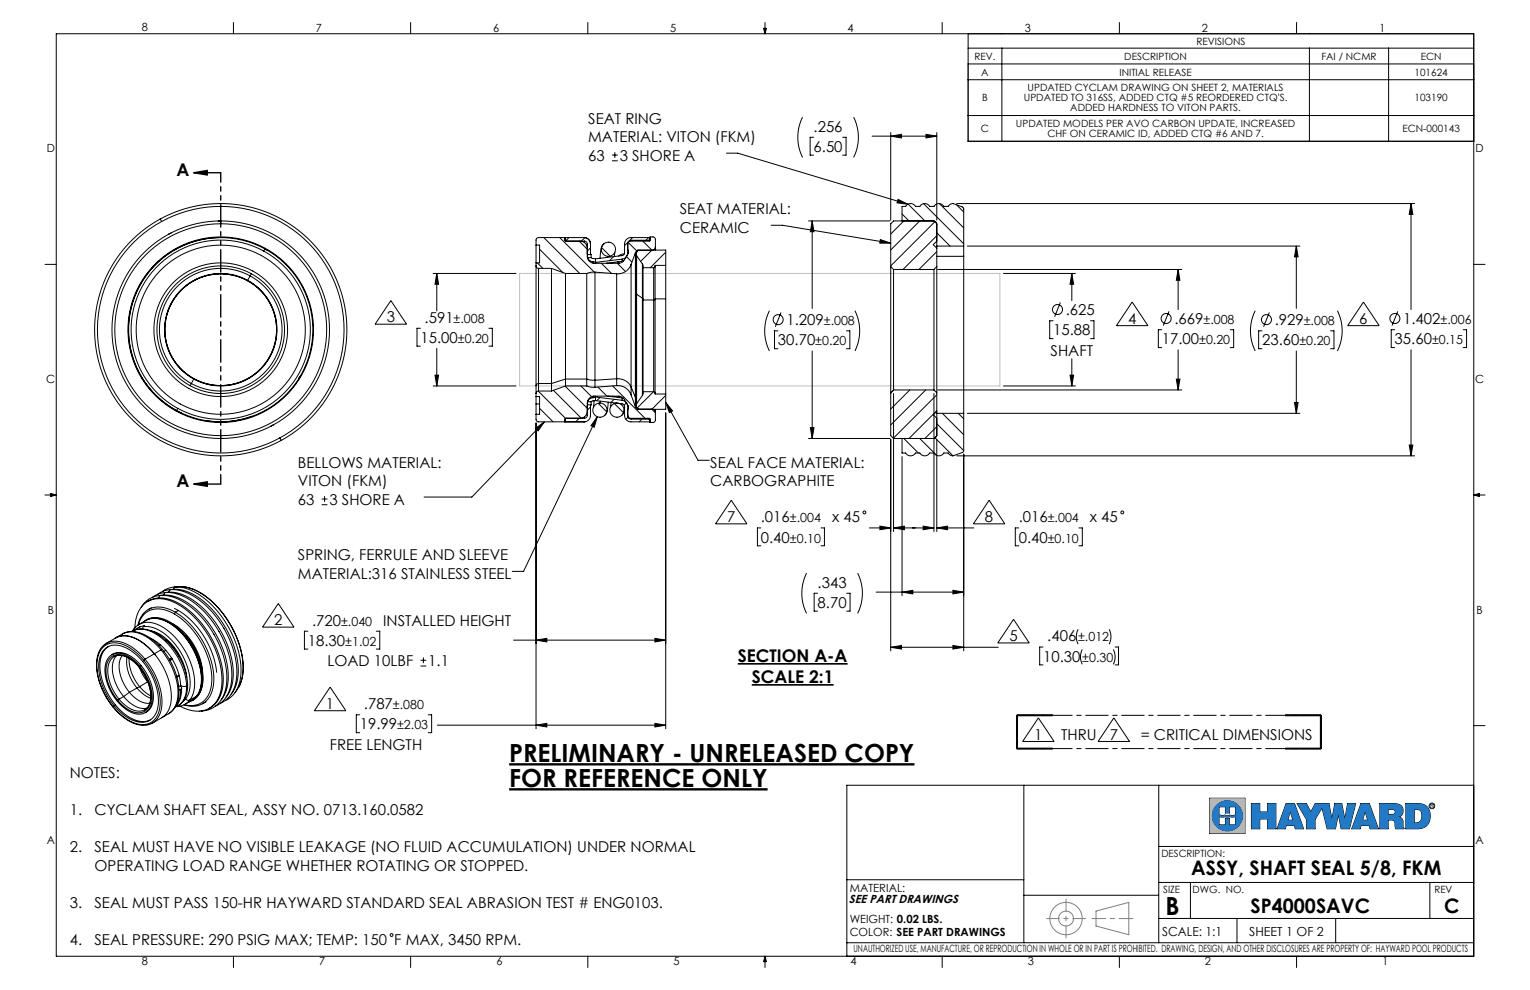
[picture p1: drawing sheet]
<svg xmlns="http://www.w3.org/2000/svg" width="432mm" height="279mm" viewBox="0 0 432 279" stroke-linecap="round" stroke-linejoin="round" font-family="sans-serif">
<g fill="none" stroke="#000" stroke-width=".28">
<path d="M15.9 9.5h400v260.4h-400zM65.9 6.3v3.2M115.9 6.3v3.2M165.9 6.3v3.2M215.5 8h.8l-.4 1.5zM215.9 6.3v3.2M265.9 6.3v3.2M315.9 6.3v3.2M365.9 6.3v3.2M12.7 74.6h3.2M415.9 74.6h3.2M12.7 139.7h3.2"/>
<path d="M14.4 139.3l1.5 .4-1.5 .4zM415.9 139.7h3.2M415.9 139.7l1.5-.4v.8zM286.9 201.9v9.4M287 202h10M287 201.8h10M287 211.4h10M287 211.1h10M287.2 201.9v9.4M293.1 202.6l4.4 6.7h-8.9zM297 201.9h-10v9.4h10M314.3 202.6l4.5 6.7h-8.9z"/>
<path d="M362.8 201.8h10zM362.8 201.9h10v9.4h-10M362.8 202h10M362.8 211.4h10M362.8 211.1h10M372.6 201.9v9.4M372.9 201.9v9.4M415.9 204.8h3.2M289 221.6v44.5M327 221.6v44.5M327 238.9h88.9M341.4 225.3h9.9v9.9h-9.9z"/>
<path d="M344 230.6h4.7v2.2h-1.8v-1.7h-1v1.7h-1.9zM344 227.7h1.9v1.7h1v-1.7h1.8v2.4l-.2-.1-.8 .2-.6-.2a1.34 1.34 0 0 1-1.5 0l-.5 .2-.8-.2-.3 .1zM353.2 226.8h2.3v2.4h2.2v-2.4h2.4v7.1h-2.4v-2.8h-2.2v2.8h-2.3zM363 226.8h2.3l2.6 7.1h-2.3l-.3-.9h-2.3l-.3 .9h-2.3zM364.2 229l.7 2.5h-1.5zM366.1 226.8h2.6l1.2 2.4 1.3-2.4h3.9l.8 4.4 .8-4.4h2l.8 4.4 .8-4.4h2.3l-1.8 7.1h-2.3l-.8-4.1-.8 4.1h-2.3l-1.5-5.9-2 3.3v2.6h-2.4v-2.6zM384.1 226.8h2.3l2.6 7.1h-2.3l-.3-.9h-2.3l-.3 .9h-2.3zM385.3 229l.7 2.5h-1.5zM389.4 226.8h3.9a2.15 2.15 0 0 1 2.6 2.8l-.5 .6-.6 .3 .6 .3 .5 .6 .1 2.1 .2 .4h-2.3l-.2-1.3a.95 .95 0 0 0-.8-1.2h-1.1v2.5h-2.4zM391.8 228.4h1.3a.71 .71 0 0 1 .7 .7 .71 .71 0 0 1-.7 .7h-1.3zM396.8 226.8h3.3a3.6 3.6 0 0 1 3.4 2.3 3.6 3.6 0 0 1-.9 3.9l-1.7 .8-4.1 .1zM399.1 228.4h.7a1.57 1.57 0 0 1 1.5 2.3l-.1 .5a1.48 1.48 0 0 1-1.5 1h-.6z"/>
<path d="M415.9 221.6h-176.9v48.3M239 248.3h50M289 252.7h38M327 259.2h88.9M327 249h88.9M336 249v10.2M349.1 259.2v6.9M377 259.2v6.9M403.5 249v10.2M65.9 269.9v3.1M115.9 269.9v3.1M165.9 269.9v3.1"/>
<path d="M215.9 269.9v3.1M215.9 269.9l.4 1.5h-.8zM239 266.1h176.9M265.9 269.9v3.1M315.9 269.9v3.1M365.9 269.9v3.1"/>
<circle cx="346.4" cy="230.2" r="4.4"/>
<circle cx="404.1" cy="227.4" r=".79"/>
<circle cx="404.1" cy="227.4" r=".66"/>
</g>
<path d="M287 201.9h85.8M287 211.3h85.8" fill="none" stroke="#000" stroke-width=".28" stroke-dasharray="6.3 1.3 1.3 1.3" stroke-dashoffset=".9"/>
<path d="M287 201.9v9.4M372.8 201.9v9.4" fill="none" stroke="#000" stroke-width=".28" stroke-dasharray="6.3 1.3 1.3 1.3" stroke-dashoffset="3.6"/>
<path d="M15.9 204.8h-3.2" fill="none" stroke="#000" stroke-width=".28" stroke-dasharray="15.2 1.3 1.3 1.3"/>
<path d="M14.4 139.3v.8l1.5-.4zM215.5 8l.4 1.5 .4-1.5zM415.9 139.7l1.5-.4v.8zM215.9 269.9l.4 1.5h-.8z" fill-rule="evenodd" fill="#000"/>
<path d="M341.4 225.3v9.9h9.9v-9.9zM342 230.2a4.4 4.4 0 0 1 8.8 0 4.4 4.4 0 0 1-8.8 0z" fill-rule="evenodd" fill="#b6b7b9"/>
<path d="M342 230.2a4.4 4.4 0 0 0 8.8 0 4.4 4.4 0 0 0-8.8 0zM344 227.7h1.9v1.7h1v-1.7h1.8v2.4l-.2-.1-.7 .2-.7-.2-.6 .2-.9-.2-.5 .2-.8-.2-.3 .1zM344 230.6h4.7v2.2h-1.8v-1.7h-1v1.7h-1.9zM353.2 226.8v7.1h2.3v-2.8h2.2v2.8h2.4v-7.1h-2.4v2.4h-2.2v-2.4zM364.2 229l.7 2.5h-1.5zM363 226.8l-2.6 7.1h2.3l.3-.9h2.3l.3 .9h2.3l-2.6-7.1zM385.3 229l.7 2.5h-1.5zM384.1 226.8l-2.6 7.1h2.3l.3-.9h2.3l.3 .9h2.3l-2.6-7.1zM391.8 228.4l1.6 .1 .3 .4v.6l-.5 .3h-1.4zM389.4 226.8v7.1h2.4v-2.5h1.2l.5 .3 .4 2.2h2.3l-.2-.4-.2-2.1-.4-.6-.6-.3 .7-.4 .4-.7v-1.1l-.4-.8-.6-.4-1.1-.3zM403.6 226.9l-.3 .5 .3 .6 .5 .2 .6-.2 .2-.6-.2-.5zM403.5 227.4a.66 .66 0 0 1 1.3 0 .66 .66 0 0 1-1.3 0zM403.7 226.8h.8zM396.8 226.8v7.1l4-.1 1-.3 .9-.5 .6-1 .3-1.7-.2-1.4-.6-1.2-.8-.5-1.1-.4zM399.1 228.4l1.5 .2 .6 .7 .1 1-.2 .9-.3 .6-.7 .4h-1zM366.1 226.8h2.6l1.2 2.4 1.3-2.4h3.9l.8 4.4 .8-4.4h2l.8 4.4 .8-4.4h2.3l-1.8 7.1h-2.3l-.8-4.1-.8 4.1h-2.3l-1.5-5.9-2 3.3v2.6h-2.4v-2.6z" fill-rule="evenodd" fill="#2279c6"/>
<g fill="none" stroke="#000" stroke-width=".28">
<path d="M273.2 9.5h142.7v8.5h-142.7zM273.2 13.6h142.7M282.8 13.6v26.3M369.5 13.6v26.3M391.9 13.6v26.3M226.5 33.1a12.7 12.7 0 0 0 0 11.3M229.6 38.7h-1v5.1h1M237.8 38.7h1v5.1h-1M240.9 33.1a12.7 12.7 0 0 1 0 11.3M246.1 38.4h18.3M251.4 37.4v24.7M251.4 38.4l3-.5v1z"/>
<path d="M261.3 37.9l3.1 .5-3.1 .5zM264.4 37.4v24.7M273.2 22.5h142.7M273.2 32.6h142.7M172.7 45.4h1.6M172.7 43.8h1.6M173.5 43v1.6M205 43.2h3.2l48 14.4M253.5 56.3l2.7 1.3-3-.4zM256.3 57.6l4.7 4.8M260.7 57.5l11.3 11.3M265.1 57.5l6.9 6.8"/>
<path d="M270 57.8l2 2M270 57.5h129.2M398.2 57.5l.5 3h-1zM398.2 57.5v29.9M45.2 61.8a35.6 35.6 0 0 1 48.3 14.2 35.6 35.6 0 0 1-14.1 48.3M45.2 61.8a35.6 35.6 0 0 0-14.1 48.3 35.6 35.6 0 0 0 48.3 14.2M45.2 61.8l.4 .7M45.6 62.5a34.8 34.8 0 0 1 47.2 13.9 34.8 34.8 0 0 1-13.8 47.2M45.6 62.5a34.8 34.8 0 0 0-13.8 47.2 34.8 34.8 0 0 0 47.2 13.9M48.3 65.7l-.8 .4M61.7 67.1a26 26 0 0 0-24.9 20.6 26 26 0 0 0 14.5 29M62.3 63.2a29.9 29.9 0 0 1 29.9 29.9 29.9 29.9 0 0 1-29.9 29.9"/>
<path d="M62.3 63.2a29.9 29.9 0 0 0-29.9 29.9 29.9 29.9 0 0 0 29.9 29.9M62.3 62.4a30.7 30.7 0 0 1 30.7 30.7 30.7 30.7 0 0 1-30.7 30.7M62.3 62.4a30.7 30.7 0 0 0-30.7 30.7 30.7 30.7 0 0 0 30.7 30.7M62.3 62.4v.8M62.4 62.4h-.8M69.9 79.2a15.8 15.8 0 0 1 6.2 21.4 15.8 15.8 0 0 1-21.4 6.3M69.9 79.2a15.8 15.8 0 0 0-21.4 6.3 15.8 15.8 0 0 0 6.2 21.4M69.9 79.2h.1M70.6 77.9a17.3 17.3 0 0 1 6.9 23.5 17.3 17.3 0 0 1-23.5 6.8M70.6 77.9a17.3 17.3 0 0 0-23.5 6.9 17.3 17.3 0 0 0 6.9 23.4M70.6 77.9l-.7 1.3M70.9 77.2a18 18 0 0 0-24.4 7.2 18 18 0 0 0 7.2 24.5"/>
<path d="M70.9 77.2a18 18 0 0 1 7.2 24.5 18 18 0 0 1-24.4 7.2M70.9 77.2l-.3 .7M74.4 70.8a25.3 25.3 0 0 1 10.1 34.4 25.3 25.3 0 0 1-34.3 10.1M74.4 70.8a25.3 25.3 0 0 0-34.3 10.1 25.3 25.3 0 0 0 10.1 34.4M74.6 70.2l.8 .4M74.8 70.2a26 26 0 0 0-35.3 10.4 26 26 0 0 0 10.3 35.3M74.8 70.2l-.4 .6M74.8 70.2a26 26 0 0 1 10.3 35.3 26 26 0 0 1-35.3 10.4M122.3 77.2h23.3M123.3 77.2v10.6M123.3 77.2l.5 3h-1zM151.3 75v33.9"/>
<path d="M151.3 75l.2 .5 .5 .2M151.3 69.2v5M151.3 74.2v.8M151.3 69.2h1v5h-1M151.6 74.2l1.6 1.5M152 75.7v32.5M152 75.7h3.6M152.3 70.3l6.5 6.6M153.5 67.1l10.1 10.1M155.6 75.7l4 1.5M155.6 75.7v32.5M158 67.1l9.7 9.7"/>
<path d="M159.4 67.6l.2 .3 .3 .2M159.4 67.1l.2 .9 5.3 .1M159.6 77.2v29.8M159.6 77.2h6M160.6 67.1l-1 .9M163.5 68.1l2.2 2.2M163.7 68.1a2 2 0 0 1 2 2M164.8 67.1a1.8 1.8 0 0 1 1.8 1.8M164.8 67.1h-13l-.5 .5v1.6M164.8 67.1h.1M164.9 68.1l.5 .1 .3 .5v3.6a2 2 0 0 0 1.9 2h6.9a2 2 0 0 0 1.7-1l1.1-1.9-.1-1M164.9 68.1v.4"/>
<path d="M165.1 67.1l-1 1M165.6 77.2v29.8M165.7 71.3l.1 .6M165.7 71.4l.1 .5M165.8 72.7a1.76 1.76 0 0 0 1.5 1.2M165.8 71.9v.8M165.8 72.7h1M166.6 68.9v2.5l.2 .5h-1M166.6 70l-.9 .9M166.8 72.7l1.3 .3M166.8 71.9v.8M167.3 73.9v.3"/>
<path d="M167.3 73.9h.8M167.9 76.8v30.5M167.9 76.8l-2.3 .4M167.9 76.8l6.1 .5M168.1 74v.3M168.1 73.1v.9M168.1 74.3h.1M169.7 74.3l2.9 2.9M169.8 69.9l2.4 2.4M170.5 68.8a4.7 4.7 0 0 0-1.1 3.7l-.1 .4M171.3 74.3h.1M171.6 72.3l-.2 .3"/>
<path d="M172.8 74.1v.2M173.2 72.4l-1.2 1.2M173.5 71.2l-.1 1.2M174 77.3v29.6M174.2 74.3l2.3 2.3M174.3 73.9l.5 .4M175.6 73.1l-7.5 1M175.6 73.1v.6M175.6 73.7l-4.5 .6M176 73.6l-.4 .1M176.2 71.7l-1 .2-.6 .4M176.8 72.4l1.6 1.6"/>
<path d="M177.2 68.9a.8 .8 0 0 1 .8-.8l5.3-.1 .2-1.1h.9l.6 .5v2.2M177.2 71.3a1.8 1.8 0 0 1-1.6 1.8M177.2 71.3v.4M177.3 68.4l2.4 2.4M178.1 74.7v34.5M178.1 74.7a4 4 0 0 1-4.1 2.6M178.5 67.1l-2.2 2.2M179.3 71.3l-1.2 3.4M179.3 71.3v40.8M179.5 71.6v11.2M179.5 71.6l.2 .6M179.5 71.6l.5-1h7.9v4.3"/>
<path d="M179.7 72.2v10.8M179.7 72.2l1.6 2.3M181.2 67.8l2.8 2.8M181.3 74.5v9.7M181.3 74.5l.2 1.1M181.5 75.6v9.1M181.5 75.6h3M183 67.1l-1 1M183.5 67.3l-.2 .4-.3 .1h-4.8a1 1 0 0 0-1 1v2.5M183.5 67.1h-5.4a1.8 1.8 0 0 0-1.8 1.8v2.6l-.5 .6-7.7 1M184 70.6l-3.2 3.2M184.5 75.6v9.1"/>
<path d="M184.9 75.2l-.4 .4M184.9 75.2v9.3M185 69.6a1 1 0 0 1-1 1l-3.9 .1-.8 .6M185 69.6v1M187.9 74.9v9.4M187.9 74.9h-3v.3M187.9 71.2l-4.4 4.4M217.6 63.6h3.2l30.6 5M228.2 62.4h23M229.2 62.4l.5 3h-1zM229.2 62.4v24.6M248.5 67.6l2.9 1h-3.1z"/>
<path d="M251.4 75.3v35.6M251.4 75.3l.8 .8M252.2 76.1v34M252.2 76.1h11.4M254.6 60.4l1.9 2M254.6 62.4v-4.1h1a1.6 1.6 0 0 1 2.8 0h1.2a1.6 1.6 0 0 1 2.8 0h1.2a1.6 1.6 0 0 1 2.8 0h1.2a1.6 1.6 0 0 1 1.4-.8l2.6 .9 .4 .4v10.7M255.1 62.3l-3.7 3.8M259.6 62.3l-8.2 8.2M263.4 62.4a1 1 0 0 1 1 1M263.6 76.1v34M263.8 62.6l-12.4 12.4M264.4 69.5v.5"/>
<path d="M264.4 75.3v35.6M264.4 69.5v-6.3l-.8-.8h-11.4l-.8 .8v12.1M264.4 69.5h7.6M264.4 70.1v5.2M264.4 72.3h7.6M264.4 68.1l-1 1 1 1M264.4 75.3l-.8 .8M264.4 66.5l-9.6 9.6M264.4 71l-5.1 5.1M264.4 65.7l3.7 3.8M264.6 76.1h68.9M272 72.3v44.4"/>
<path d="M272 69.5v2.8M273 69.5h93.9M283.2 77.2h20.3M302.5 77.2v7.6M302.5 77.2l.5 3h-1zM332.5 76.1l.5 3h-1zM332.5 76.1v11.3M365.8 69.5l.6 3h-1.1zM365.8 69.5v17.5M110.3 84.8l4.4 6.7h-8.8zM118.7 92.6h-1v5.1h1M123.3 98.3v10.6"/>
<path d="M138 92.6h.9v5.1h-.9M179.5 82.8l.2 .2M179.5 82.8v31.7M179.7 83v30.9M179.7 83l1.6 1.2M181.3 84.2v27.4M181.3 84.2l.2 .2M181.5 84.7v25.9M181.5 84.7h3M184.5 84.7v25.9M184.9 84.5l-.4 .2M184.9 84.5v26.5"/>
<path d="M184.9 84.3h3M187.9 84.3v26.9M217.2 87.7a12.7 12.7 0 0 0 0 11.4M219.6 93.4h-1v5h1M220.4 88.2l-1.6 4M229.2 99.1v24.7M238.9 93.4h.9v5h-.9M241.3 87.7a12.7 12.7 0 0 1 0 11.4M297.2 90.5h-1v5.1h1M299.3 85.3l-1.7 4.1M307.8 90.5h.9v5.1h-.9M319.5 85.2l4.5 6.7h-8.9z"/>
<path d="M327.9 93.1h-1v5h1M329.9 87.9l-1.6 4M332.5 98.7v11.4M347.2 93.1h1v5h-1M354.3 87.7a12.7 12.7 0 0 0 0 11.4M356.2 93.4h-1v5h1M358.2 88.2l-1.6 4M365.8 99.1v17.6M375.5 93.4h1v5h-1M377.4 87.7a12.7 12.7 0 0 1 0 11.4M384.8 85.2l4.4 6.7h-8.8zM393.6 93.1h-1v5h1"/>
<path d="M394.5 87.9l-1.6 4M398.2 98.7v30M412.9 93.1h1v5h-1M50.2 115.3l-.4 .6M54 108.2l-.3 .7M54.7 106.9l-.7 1.3M54.7 106.9h.1M71.2 117.5a26 26 0 0 1-13.4 1.2M77.1 120l-.8 .4M84.4 106.7h.1M84.4 106.7l-.1 .1M84.8 106.1l-.4 .6"/>
<path d="M122.3 108.9h23.3M122.8 105.9h1l-.5 3zM151.3 119.4v86.3M151.3 116.9v1.6l.5 .5 13 .1M151.3 114v2.9M151.3 111.9v2.1M151.3 108.9v2.2M151.3 111.1v.8h1v5h-1M151.3 114h1M151.9 110.4l7.8 7.7M152 108.2l-.5 .2-.2 .5M152 110.4l-.5 .2-.2 .5"/>
<path d="M152 108.2v2.2M152 110.4h3.6M152 108.2h3.6M152.3 115.2l3.8 3.9M153.6 119.1l-20.4 21.2h-13.5M155.6 108.2v2.2M156.2 110.2l7.8 7.8M159.5 109l6.2 6.2M159.6 107v1.9M159.6 108.9h6M159.6 107l-4 1.2M159.6 107h6"/>
<path d="M159.6 108.9l-4 1.5M159.9 118l-.3 .2-.2 .3M163.5 118.1l-1 1M163.9 108.9l3.1 3.1M164.8 119v.1M164.9 118.1h-5.3l-.2 .2v.8h5.4M164.9 117.6v.4M165.3 119l-.5 .1M165.6 107l2.3 .3M165.6 108.9l2.3 .4M165.6 107v1.9M165.7 116a2 2 0 0 1-2 2"/>
<path d="M165.8 114.3l-.1 .5zM165.8 113.4v.9M165.8 114.3h1M165.8 113.4h1M166.6 117.3a1.8 1.8 0 0 1-1.8 1.8M166.6 117.3v.1M166.6 114.9l-.9 .9M166.8 113.4v.8M166.8 114.3l-.2 .5v2.5M166.8 114.3h.1M167.3 112.2a1.76 1.76 0 0 0-1.5 1.2M167.3 111.9v.3"/>
<path d="M167.7 113.1l-.2 1.8M167.9 107.3v2M168.1 113.1l7.7 1 .5 .5v2.7a1.8 1.8 0 0 0 1.8 1.8h5.4M168.1 112.1l7.5 .9M168.1 111.8v.3M168.1 112.2h-.8M168.1 112.1v1M168.1 113.1l-1.3 .3M168.6 117.6l-20.8 43.7h-3.2M168.6 117.6l-.9 3-.9-.5zM168.7 109.2l2.6 2.6M168.8 113.8l2.4 2.4"/>
<path d="M169.3 113.7h.1M169.3 112.2l-.9 .9M169.4 113.2l-.1 .5M171.5 111.8l4.1 .5M171.7 113.5l-.2 1.5a3.1 3.1 0 0 1-.9 2.3M172.8 111.8v.2M172.9 108.9l9.4 9.4M173.3 112.7l-.9 .9-.1 1.3M173.4 113.9l2.6 2.6M174 106.9a4.1 4.1 0 0 1 4.1 2.3M174 106.9v1.9M174 108.8l-6.1 .5"/>
<path d="M174 108.8a4 4 0 0 1 4.1 2.6M174 106.9l-6.1 .4M174.8 111.8l-.4 .4M175.6 113a1.8 1.8 0 0 1 1.6 1.8M175.6 112.3l.3 .1M175.6 112.3v.7M176.3 115.4l-.3 1.1-.6 .8M176.8 113.7l-.7 .6M177.2 117.3a1 1 0 0 0 1 1h4.8l.3 .1 .2 .4M177.2 115.7l.1-1-1.1-1.9a2 2 0 0 0-1.7-1h-6.9a2 2 0 0 0-1.9 2v3.7l-.3 .4-.5 .2M177.2 114.4v.4M177.2 114.8v2.5"/>
<path d="M177.3 117.7l-.7 .6M177.3 117.8l.3 .3M178.1 111.4l1.2 3.4M178.1 109.2v2.2M178.1 109.2l1.2 2.9M179.3 114.8l.8 .6 3.9 .1M179.3 112.1v2.7M179.3 112.1l.2 .3M179.7 113.9l-.2 .6M181.3 111.6l-1.6 2.3M181.4 118.1l-1 1M181.5 110.6l-.2 1"/>
<path d="M181.5 110.6h3M183.9 115.5l1.1 1M184 115.5a1 1 0 0 1 1 1M184.4 110.6l-4.5 4.5M184.5 110.6l.4 .4M184.9 111v.2h3M185 116.5v2.2l-.6 .5h-.9l-.2-1.1h-5.3a.8 .8 0 0 1-.8-.8M185 115.5v1M187.9 116.5v89.2M187.9 111.2v4.3h-7.9l-.5-1M187.9 113.6l9.1 16.3h3.2M187.9 113.6l1.9 2.4-.9 .5z"/>
<path d="M187.9 111.6l-3.9 3.9M251.4 110.9v12.1l.8 .8h11.4l.8-.8v-6.3M252.2 111.1v38.9M252.2 110.1h11.4M252.2 110.1l-.8 .8M252.3 110l-.9 1M256.8 110l-5.4 5.4M261.3 110l-9.9 9.9M263.6 110.1l.8 .8M263.6 111.1v38.9M264.4 116.1v.6M264.4 116.7h7.6"/>
<path d="M264.4 110.9v5.2M264.4 116.1l-1 1 1 1M264.4 111.4l-12.3 12.3M264.4 115.9l-7.9 7.9M264.4 119.6l7.6 7.6M264.6 110.1h68.9M265.9 116.7l6.1 6M270.4 116.7l1.6 1.5M272 116.7v10.6l-.4 .4-2.6 1M273 116.7h93.9M283.2 108.9h20.3M302 105.9h1l-.5 3z"/>
<path d="M302.5 101.3v7.6M332 107h1l-.5 3.1zM365.3 113.6h1.1l-.6 3.1zM62.3 123v.8M63 123.7h-.8M79 123.6l.4 .7M151.2 120.9l2.4-1.8-1.7 2.5zM228.2 123.8h23M228.7 120.7h1l-.5 3.1zM251.4 124v59.7M254.6 127.7l.1 .2M254.6 128.9v39.2"/>
<path d="M254.6 123.8v4.1h1a1.6 1.6 0 0 0 2.8 0h1.2a1.6 1.6 0 0 0 2.8 0h1.2a1.6 1.6 0 0 0 2.8 0h1.2a1.6 1.6 0 0 0 1.4 .8M255.1 123.8l4.1 4.1M259.6 123.8l4.7 4.7M263.9 123.6l5.1 5.1M264.4 124v26M264.4 122.8a1 1 0 0 1-1 1M264.4 120.4l-3.4 3.4M270 128.7h129.2M272 128.2v55.5M397.7 125.6h1l-.5 3.1zM90.8 142.4h1.6M90.8 140.8h1.6"/>
<path d="M91.6 140v1.6M206.4 141.2l4.4 6.6h-8.9zM214.7 149h-.9v5h.9M231.7 149h1v5h-1M245.4 149h6M248.3 148.5l3.1 .5-3.1 .5zM252.2 149l3-.5v1zM252.2 149h11.4M260.5 148.5l3.1 .5-3.1 .5zM264.4 149h10.4M264.4 149l3-.5v1zM279.2 141.2l4.4 6.6h-8.9z"/>
<path d="M287.5 149h-1v5h1M304.5 149h1v5h-1M34.6 178.9l-4.6 2.7M34.6 178.9a7 7 0 0 1 7.4 1.3l2.1 1.8 1.4 1.4M34.7 178.8l-.1 .1M34.8 178.8a7.8 7.8 0 0 1 8.2 1.7l2.8 2.8M37.6 178l-.5 .2M37.6 178a7.5 7.5 0 0 1 7.4 1.6 19.6 19.6 0 0 1 7.7 14M37.6 178h.1M37.7 177.9l-.1 .1M37.8 177.6l-.2 .4M37.8 177.9a7.6 7.6 0 0 1 7.5 1.5 18.3 18.3 0 0 1 7.6 15.3l-.3 1.4a5.2 5.2 0 0 1-2.3 3"/>
<path d="M39.3 176.2l1.9-1.1a6.8 6.8 0 0 1 7.2 1.1 19.9 19.9 0 0 1 8.3 17.1l-.6 2.1-.6 1.1M39.3 176.2l-1.1 .8-.8 1.1M39.3 176.2a6.8 6.8 0 0 1 7.2 1.1 19.9 19.9 0 0 1 8.3 17.1l-.3 1.4-.9 1.8M39.3 177l-1.3 .8M39.3 177h.1M39.4 176.9l-.1 .1M39.6 176.9h-.1M40.4 175.6a6.2 6.2 0 0 1 7.5 .3l2.2 1.6 2 2.1M40.8 176.6l-.4 .3-.1 .6M40.8 176.6l-1.5 .4M40.8 176.6h.1M40.8 176.8a11.2 11.2 0 0 1 8.8 5.2 16.8 16.8 0 0 1 3.8 13l-1 2.2"/>
<path d="M41.1 175.1a6.4 6.4 0 0 1 7.1 .6l2.2 1.6 2 2.1M42 169.6l-.3 .2M42.7 171.5l-.9 .5M42.7 178.1a14.5 14.5 0 0 1 9.3 9.7l.7 3.3M44.5 169a15 15 0 0 1 10.8 5.7 25.9 25.9 0 0 1 7.2 19.3 6.8 6.8 0 0 1-7 6.7l-2.2-.4-2.5-1M44.5 169a6.8 6.8 0 0 0-6.3 6.6l-.1 1.6M44.8 168.8a15 15 0 0 1 10.9 5.7 25.9 25.9 0 0 1 7.2 19.3 7.6 7.6 0 0 1-3.8 6.1M44.8 168.8l-1.3 .2-1.5 .6M44.8 168.8l-.3 .2M45.4 168a15.6 15.6 0 0 1 11.5 6.1 26.6 26.6 0 0 1 7 18.9 7.6 7.6 0 0 1-6.7 7.6h-.2M45.4 168a6.7 6.7 0 0 0-5.5 3.4M45.4 168l-.4 .2-.2 .6"/>
<path d="M46.2 167.9a15 15 0 0 1 10.9 5.8 25.9 25.9 0 0 1 7.2 19.3l-.6 2.4-1.3 2.1M46.2 167.9l-.8 .1M46.2 167.9l-.1 .1M46.6 166.5l-.7 .4M46.8 167.2a15.6 15.6 0 0 1 11.5 6.1 26.6 26.6 0 0 1 7 18.9 8.1 8.1 0 0 1-4.5 7.1M46.8 167.2l-2 .4-1.8 1M46.8 167.2l-.4 .2-.2 .5M47.6 167.1a15 15 0 0 1 10.9 5.8 25.9 25.9 0 0 1 7.2 19.3l-.6 2.3-1.3 2.2M47.6 167.1l-.8 .1M47.6 167.1l-.1 .1M48.2 166.4a15.6 15.6 0 0 1 11.5 6.1 26.6 26.6 0 0 1 7.1 18.9 8.1 8.1 0 0 1-4.6 7.1M48.2 166.4l-2 .4-1.7 .9"/>
<path d="M48.2 166.4l-.3 .2-.3 .5M48.8 176.1a17.5 17.5 0 0 1 8.3 13.2M49.1 166.3a15 15 0 0 1 10.8 5.8 25.9 25.9 0 0 1 7.2 19.3l-.6 2.3-1.2 2.2M49.1 166.3l-.9 .1M49.1 166.3l-.2 .1M49.2 173.3a23.1 23.1 0 0 1 10.6 19.2 6.2 6.2 0 0 1-5.8 6.6l-2-.2M49.2 173.3a7.2 7.2 0 0 0-8-.4l-1.4 1.6-.8 1.9M49.2 171.7a23.7 23.7 0 0 1 11.9 18.1M49.4 165.7a15.4 15.4 0 0 1 11.1 5.8 26.5 26.5 0 0 1 7.4 19.8 7.5 7.5 0 0 1-4.3 6.4M49.4 165.7l-.3 .6M49.4 165.7l-1.4 .2-1.4 .6M49.5 172.8a23.7 23.7 0 0 1 10.8 19.8 6.4 6.4 0 0 1-5.1 6.7h-1.5l-1.8-.4"/>
<path d="M49.5 172.8a7.4 7.4 0 0 0-8.2-.4l-1.5 1.7-.9 2.3M49.5 172.8l-.3 .5M50.3 172.3l-.8 .5M50.5 165.6a15 15 0 0 1 10.8 5.7 25.8 25.8 0 0 1 7.2 19.2 9.6 9.6 0 0 1-2.2 5M50.5 165.6l-1.4 .1M50.5 165.6h-.3M50.5 165.6a15 15 0 0 1 10.9 5.7l3.1 4.1a23.5 23.5 0 0 1 3.8 15.9l-.9 2.5M52.1 179.6a18.9 18.9 0 0 1 4.7 14 5.3 5.3 0 0 1-3.4 4.5M52.4 179.4a18.9 18.9 0 0 1 4.6 14.1 5.6 5.6 0 0 1-2.5 4.1M52.4 179.4l-.3 .2M52.5 179.4h-.1M52.5 179.4a18.1 18.1 0 0 1 4.7 13.1l-.7 2.7-.7 1.2-1 .9"/>
<path d="M78.5 170.3l4.5 6.7h-8.9zM86.9 178.1h-1v5.1h1M106.2 178.1h1v5.1h-1M227.6 161.7a12.7 12.7 0 0 0 0 11.4M230.7 167.4h-.9v5.1h.9M238.9 167.4h1v5.1h-1M242 161.7a12.7 12.7 0 0 1 0 11.4M247.3 167.1h24.7M254.6 167.1l3-.5v1zM268.9 166.6l3.1 .5-3.1 .5zM286 174.8l4.5 6.7h-8.9zM304.3 177.6l-.5 2.1 .5 2.1"/>
<path d="M313 177.6l.5 2.1-.5 2.1M29.6 183.1a5.6 5.6 0 0 1 6.9 .3 18.1 18.1 0 0 1 8.1 16.1 4.7 4.7 0 0 1-7.2 3.7 17.8 17.8 0 0 1-9.4-16.8l.6-1.9zM30.5 182.5a6.6 6.6 0 0 0-2.2 6.7 19.2 19.2 0 0 0 4.3 9.8M30.8 185.4a4.3 4.3 0 0 1 5.5-.1 14.2 14.2 0 0 1 6.5 13 3.8 3.8 0 0 1-5.9 2.7 14.1 14.1 0 0 1-7.2-13.4l.4-1.2zM31.6 184.8a4.8 4.8 0 0 1 5.7 .7l2.5 2.3M32 199.5v.1M32.2 185.3a5 5 0 0 0-1.7 5.4 14.1 14.1 0 0 0 3.1 6.6M32.2 185.3a5.3 5.3 0 0 1 5.9 1.7l1.2 1.3M32.2 185.3h.1M32.3 180.2a6.3 6.3 0 0 1 7.1 .6l2.1 1.6 2.4 2.5M32.6 199a10.9 10.9 0 0 0 8.2 4.6l1.6-.4M32.6 199l-.4 .2"/>
<path d="M32.7 180a7 7 0 0 1 7.5 1.3 20.1 20.1 0 0 1 8.1 16.4 6 6 0 0 1-2.6 4.8M32.9 185a6.9 6.9 0 0 0-.5 7.2l1.1 2.3 1.4 2.1M33.6 197.3l-.4 .3M33.6 197.3a6.9 6.9 0 0 0 6.8 3.2l.4-.2M34.5 185a7.2 7.2 0 0 0 0 7.1l2 3.3M34.9 196.6a7 7 0 0 0 6.6 3.2M34.9 196.6l-1.3 .7M35.9 185.5a11.2 11.2 0 0 0 2.8 8.7M36.4 185.8a12.2 12.2 0 0 0 3 8M36.5 195.4a7 7 0 0 0 5.8 3.1M36.5 195.4l-1.6 1.2M38.7 194.2a8.7 8.7 0 0 0 3.8 2.8"/>
<path d="M38.7 194.2l-2.2 1.2M39.3 188.3l1.3 1.9a10.3 10.3 0 0 1 1.4 8.8l-1.2 1.3M39.3 188.3a7.2 7.2 0 0 0-7-3.4 4.5 4.5 0 0 0-2.4 5 14.4 14.4 0 0 0 3.3 7.7M39.3 188.3a12.3 12.3 0 0 1 3.1 10.4 3.6 3.6 0 0 1-5.6 1.9l-1.8-1.2-1.8-1.8M39.3 188.3h.1M39.4 188.4l.9 2.1 1.4 1.9M39.4 193.8l-.7 .4M39.4 193.8l1.6 1.6 1.5 1M39.8 187.8a12.9 12.9 0 0 1 3.2 10.9l-.9 1.6-1.1 .8M39.8 187.8l-.3 .2M40.6 186.4a18.3 18.3 0 0 1 4.5 13.5 5 5 0 0 1-7.7 4 15.1 15.1 0 0 1-5.4-4.4M40.6 186.4a11.6 11.6 0 0 0-8.8-5 5.1 5.1 0 0 0-4.4 5.3 18.7 18.7 0 0 0 4.6 12.8"/>
<path d="M40.9 186a18.8 18.8 0 0 1 4.7 14 5.3 5.3 0 0 1-8.2 4 15.6 15.6 0 0 1-5.4-4.4M40.9 186a11.9 11.9 0 0 0-8.9-5 5.8 5.8 0 0 0-4.8 6.5 20.2 20.2 0 0 0 4.8 12.1M40.9 186l-.3 .4M41.7 192.4l-2.3 1.4M41.7 192.4v.1M41.7 192.4h.1M42.4 180.1h.1a16.3 16.3 0 0 1 8.5 13.1M45.1 181.9l-.3 .2M45.3 182l-.4 .2M45.5 183.4a18.8 18.8 0 0 1 4.6 14 5.5 5.5 0 0 1-2.6 4M45.5 183.4l-4.6 2.6M45.8 183.3l-.3 .1"/>
<path d="M45.8 183.3l2.1 2.9M46.8 180.7l.1-.2 .6 .7 1.3 1.4 1.6 2.5M46.8 183.5l-.5 .3M47.1 180.7l-.1 .1M47.9 186.2a15.8 15.8 0 0 1 2.1 12.3l-.9 1.6-1.5 1.3M48.1 186.4h-.1M48.4 185.7l-.6 .4M48.5 185.9l-.6 .3M48.6 186l-.7 .3M48.6 186.1l-.5 .3M48.7 182.5l-.1 .1M50.3 199.1l-.8 .4"/>
<path d="M50.3 199.1h.1M50.4 193.6a.56 .56 0 0 1 .7 .2 .56 .56 0 0 1-.1 .8M50.4 185v.1M50.5 190.5l-.6 .4M50.6 190.7l-.7 .5M51 193.2v.5M51 193.2a1.2 1.2 0 0 0 1.7 .4M51 194.6l-.5 .1M51 194.6a6.7 6.7 0 0 1-1.4 4.7M51.3 194.1a6.5 6.5 0 0 1-1.8 5.3M52.2 198.7l-1.2 .6-1.4 .1M52.4 197.2a.96 .96 0 0 0 1.2 .4"/>
<path d="M52.4 197.2l-.9 .9M52.7 193.6a5.9 5.9 0 0 1-2.4 5.5M52.9 193.2l-.2 .4M53.6 197.6l-1.4 1.1M54.5 197.6l-.3 .1M54.8 197.4l-.3 .2M55.5 196.5a8 8 0 0 1-3.3 2.2M55.5 196.5l-1.9 1.1M58.1 198.1l-.9 .5M93.2 193.9l4.4 6.7h-8.9zM118.7 188h1.6M118.7 186.3h1.6"/>
<path d="M119.5 185.5v1.7M144.9 180.7h43M151.3 180.7l3-.5v1zM184.8 180.2l3.1 .5-3.1 .5zM251.4 182.7h30.3M251.4 182.7l3-.5v1zM268.9 182.2l3.1 .5-3.1 .5zM294.4 182.6h-1v5h1M305.4 183.3l-.5 2.1 .5 2.1M314.2 183.3l.5 2.1-.5 2.1M314.7 182.6h1v5h-1M40.9 200.3h-.1"/>
<path d="M45.7 202.5l-2.7 1.6M47.6 201.4l-2 1.1M56.9 200.6h.1M57 200.6l-.3 .1M101.5 201.7h-.9v5.1h.9M120.9 201.7h.9v5.1h-.9M123.4 204.7h64.5M151.3 204.7l3-.5v1zM184.8 204.2l3.1 .5-3.1 .5z"/>
<circle cx="171.7" cy="70.4" r="2"/>
<circle cx="62.3" cy="93.1" r="18.9"/>
<circle cx="62.3" cy="93.1" r="15.9"/>
<circle cx="62.3" cy="93.1" r="23.9"/>
<circle cx="62.3" cy="93.1" r="26.2"/>
<circle cx="219.6" cy="90.2" r="1.41"/>
<circle cx="298.5" cy="87.4" r="1.41"/>
<circle cx="329.1" cy="89.9" r="1.41"/>
<circle cx="357.4" cy="90.2" r="1.41"/>
<circle cx="393.7" cy="89.9" r="1.41"/>
<circle cx="169.3" cy="115.8" r="2"/>
<circle cx="174.1" cy="115.8" r="2"/>
<circle cx="244" cy="144.6" r=".4"/>
<circle cx="316.7" cy="144.6" r=".4"/>
<circle cx="110.5" cy="263.9" r=".4"/>
</g>
<path d="M208.2 187.3h31M212.2 193.3h23.1" fill="none" stroke="#000" stroke-width=".46"/>
<path d="M143.7 215.7h114.4M143.7 222.8h72.9" fill="none" stroke="#000" stroke-width=".66" stroke-linecap="butt"/>
<path d="M273.2 18v21.9h142.7v-21.9M54.7 48.7l3.8-.6v1.3zM54.7 48.7h7.6M54.7 136.6l3.8-.6v1.3zM54.7 136.6h7.6" fill="none" stroke="#000" stroke-width=".38"/>
<g fill="none" stroke="#808080" stroke-width=".28">
<path d="M309.3 257.1l9.3-2.4v9.1l-9.3-2.5z"/>
<circle cx="300.9" cy="259.2" r="4.6"/>
<circle cx="300.9" cy="259.2" r="2.1"/>
</g>
<path d="M62.3 48.7v87.9" fill="none" stroke="#000" stroke-width=".38" stroke-dasharray="6.3 1.3 1.3 1.3 1.3 1.3" stroke-dashoffset="3.7"/>
<path d="M295.4 259.2h10.9M300.9 253.8v10.9" fill="none" stroke="#808080" stroke-width=".28" stroke-dasharray="15.2 1.3 1.3 1.3" stroke-dashoffset="11.7"/>
<path d="M308.1 259.2h11.7" fill="none" stroke="#808080" stroke-width=".28" stroke-dasharray="15.2 1.3 1.3 1.3" stroke-dashoffset="11.3"/>
<path d="M146.6 77.2h135.6v31.7h-135.6z" fill="none" stroke="#c0c0c0" stroke-width=".28"/>
<g fill="#000">
<path d="M54.7 48.7l3.8-.6v1.3zM54.7 136.6l3.8-.6v1.3z"/>
<path d="M253.5 56.3l2.7 1.3-3-.4zM248.5 67.6l2.9 1h-3.1zM187.9 113.6l1.9 2.4-.9 .5zM151.2 120.9l2.4-1.8-1.7 2.5zM168.6 117.6l-.9 3-.9-.5z"/>
<path d="M302.5 77.2l.5 3h-1zM302 105.9h1l-.5 3zM123.3 77.2l.5 3h-1zM122.8 105.9h1l-.5 3z"/>
<path d="M254.6 167.1l3-.5v1zM268.9 166.6l3.1 .5-3.1 .5zM268.9 182.2l3.1 .5-3.1 .5zM251.4 182.7l3-.5v1zM332.5 76.1l.5 3h-1zM332 107h1l-.5 3.1zM365.8 69.5l.6 3h-1.1zM365.3 113.6h1.1l-.6 3.1zM398.2 57.5l.5 3h-1zM397.7 125.6h1l-.5 3.1zM251.4 38.4l3-.5v1zM261.3 37.9l3.1 .5-3.1 .5zM229.2 62.4l.5 3h-1zM228.7 120.7h1l-.5 3.1zM151.3 180.7l3-.5v1zM184.8 180.2l3.1 .5-3.1 .5zM151.3 204.7l3-.5v1zM184.8 204.2l3.1 .5-3.1 .5zM248.3 148.5l3.1 .5-3.1 .5zM252.2 149l3-.5v1zM264.4 149l3-.5v1zM260.5 148.5l3.1 .5-3.1 .5z"/>
</g>
<g font-size="7.1">
<text x="143.7" y="214.9">PRELIMINARY - UNRELEASED COPY</text>
<text x="143.7" y="222">FOR REFERENCE ONLY</text>
<text x="328.9" y="258.2">B</text>
</g>
<g font-size="5.6">
<text x="336.2" y="246.9">ASSY, SHAFT SEAL 5/8, FKM</text>
<text x="352.9" y="257.5">SP4000SAVC</text>
<text x="407.6" y="257.5">C</text>
</g>
<g font-size="4.9">
<text x="49.9" y="49.6">A</text>
<text x="49.9" y="137.5">A</text>
<text x="208.2" y="186.8">SECTION A-A</text>
<text x="212.2" y="192.8">SCALE 2:1</text>
</g>
<g font-size="4.2">
<text x="166" y="34.9">SEAT RING</text>
<text x="166" y="40.1">MATERIAL: VITON (FKM)</text>
<text x="229.6" y="37.2">.256</text>
<text x="166" y="45.4">63</text>
<text x="174.9" y="45.4">3 SHORE A</text>
<text x="229.6" y="42.9">6.50</text>
<text x="191.9" y="60.5">SEAT MATERIAL:</text>
<text x="191.9" y="65.7">CERAMIC</text>
<text x="300.8" y="89">.625</text>
<text x="109.1" y="91">3</text>
<text x="119.8" y="91.1">.591</text>
<text x="221.9" y="91.8">1.209</text>
<text x="297.2" y="94.7">15.88</text>
<text x="318.4" y="91.4">4</text>
<text x="331.4" y="91.5">.669</text>
<text x="359.8" y="91.8">.929</text>
<text x="383.6" y="91.4">6</text>
<text x="396" y="91.5">1.402</text>
<text x="118.7" y="96.8">15.00</text>
<text x="219.6" y="97.5">30.70</text>
<text x="296.5" y="100.3">SHAFT</text>
<text x="327.9" y="97.2">17.00</text>
<text x="356.2" y="97.5">23.60</text>
<text x="393.6" y="97.2">35.60</text>
<text x="84.1" y="132">BELLOWS MATERIAL:</text>
<text x="84.1" y="137.2">VITON (FKM)</text>
<text x="200.5" y="132.1">SEAL FACE MATERIAL:</text>
<text x="200.5" y="137.3">CARBOGRAPHITE</text>
<text x="84.1" y="142.4">63</text>
<text x="93" y="142.4">3 SHORE A</text>
<text x="205.2" y="147.3">7</text>
<text x="214.7" y="147.4">.016</text>
<text x="234.8" y="147.4">x 45</text>
<text x="278" y="147.3">8</text>
<text x="287.5" y="147.4">.016</text>
<text x="307.6" y="147.4">x 45</text>
<text x="214.7" y="153.1">0.40</text>
<text x="287.5" y="153.1">0.40</text>
<text x="84.1" y="158.2">SPRING, FERRULE AND SLEEVE</text>
<text x="84.1" y="163.4">MATERIAL:316 STAINLESS STEEL</text>
<text x="230.7" y="165.9">.343</text>
<text x="230.7" y="171.6">8.70</text>
<text x="77.4" y="176.5">2</text>
<text x="88.1" y="176.6">.720</text>
<text x="108.1" y="176.6">INSTALLED HEIGHT</text>
<text x="86.9" y="182.3">18.30</text>
<text x="284.9" y="180.9">5</text>
<text x="295.6" y="181">.406</text>
<text x="92.4" y="188">LOAD 10LBF</text>
<text x="120.9" y="188">1.1</text>
<text x="294.4" y="186.7">10.30</text>
<text x="92" y="200.1">1</text>
<text x="102.7" y="200.2">.787</text>
<text x="101.5" y="205.9">19.99</text>
<text x="291.9" y="208.7">1</text>
<text x="299.5" y="208.8">THRU</text>
<text x="313.2" y="208.7">7</text>
<text x="321.9" y="208.8">= CRITICAL DIMENSIONS</text>
<text x="93.1" y="211.5">FREE LENGTH</text>
<text x="19.7" y="219.6">NOTES:</text>
<text x="19.7" y="230.1">1.</text>
<text x="26.7" y="230.1">CYCLAM SHAFT SEAL, ASSY NO. 0713.160.0582</text>
<text x="19.7" y="240.5">2.</text>
<text x="26.7" y="240.5">SEAL MUST HAVE NO VISIBLE LEAKAGE (NO FLUID ACCUMULATION) UNDER NORMAL</text>
<text x="26.7" y="245.8">OPERATING LOAD RANGE WHETHER ROTATING OR STOPPED.</text>
<text x="19.7" y="256.2">3.</text>
<text x="26.7" y="256.2">SEAL MUST PASS 150-HR HAYWARD STANDARD SEAL ABRASION TEST # ENG0103.</text>
<text x="19.7" y="266.7">4.</text>
<text x="26.7" y="266.7">SEAL PRESSURE: 290 PSIG MAX; TEMP: 150 F MAX, 3450 RPM.</text>
</g>
<g font-size="3.5">
<text x="128" y="91.1">±.008</text>
<text x="232.5" y="91.8">±.008</text>
<text x="339.6" y="91.5">±.008</text>
<text x="368" y="91.8">±.008</text>
<text x="406.6" y="91.5">±.006</text>
<text x="129.2" y="96.8">±0.20</text>
<text x="230.1" y="97.5">±0.20</text>
<text x="338.4" y="97.2">±0.20</text>
<text x="366.7" y="97.5">±0.20</text>
<text x="404.2" y="97.2">±0.15</text>
<text x="222.9" y="147.4">±.004</text>
<text x="295.7" y="147.4">±.004</text>
<text x="222.9" y="153.1">±0.10</text>
<text x="295.7" y="153.1">±0.10</text>
<text x="96.3" y="176.6">±.040</text>
<text x="97.4" y="182.3">±1.02</text>
<text x="304.3" y="181">±.012</text>
<text x="305.4" y="186.7">±0.30</text>
<text x="110.9" y="200.2">±.080</text>
<text x="112.1" y="205.9">±2.03</text>
<text x="328" y="264.2">SCALE: 1:1</text>
<text x="352.5" y="264.2">SHEET 1 OF 2</text>
</g>
<text font-size="3.3" x="239.6" y="254.7">SEE PART DRAWINGS</text>
<g font-size="3.2">
<text x="40" y="8.9">8</text>
<text x="89.2" y="8.9">7</text>
<text x="139.2" y="9">6</text>
<text x="189.2" y="9">5</text>
<text x="239.2" y="9">4</text>
<text x="289.2" y="8.9">3</text>
<text x="339.2" y="9">2</text>
<text x="389.3" y="8.9">1</text>
<text x="13.2" y="43">D</text>
<text x="416.4" y="43">D</text>
<text x="13.1" y="108.1">C</text>
<text x="416.3" y="108.1">C</text>
<text x="13.5" y="173.2">B</text>
<text x="416.7" y="173.2">B</text>
<text x="13.2" y="238.3">A</text>
<text x="416.4" y="238.3">A</text>
<text x="239.8" y="251.7">MATERIAL:</text>
<text x="239.8" y="260.6">WEIGHT: 0.02 LBS.</text>
<text x="239.8" y="264.3">COLOR: SEE PART DRAWINGS</text>
<text x="40.1" y="272.4">8</text>
<text x="90" y="272.4">7</text>
<text x="140.1" y="272.4">6</text>
<text x="190.1" y="272.4">5</text>
<text x="240" y="272.4">4</text>
<text x="290.1" y="272.4">3</text>
<text x="340.1" y="272.4">2</text>
<text x="390.1" y="272.4">1</text>
</g>
<g font-size="2.8">
<text x="275" y="16.9">REV.</text>
<text x="317.3" y="16.9">DESCRIPTION</text>
<text x="337.7" y="12.6">REVISIONS</text>
<text x="372.9" y="16.9">FAI / NCMR</text>
<text x="401" y="16.9">ECN</text>
<text x="276.9" y="21.3">A</text>
<text x="315.9" y="21.3">INITIAL RELEASE</text>
<text x="399.2" y="21.3">101624</text>
<text x="277.2" y="28.6">B</text>
<text x="288.9" y="28.6">UPDATED TO 316SS, ADDED CTQ #5 REORDERED CTQ'S.</text>
<text x="290" y="25.8">UPDATED CYCLAM DRAWING ON SHEET 2, MATERIALS</text>
<text x="399.2" y="28.6">103190</text>
<text x="286.7" y="35.9">UPDATED MODELS PER AVO CARBON UPDATE, INCREASED</text>
<text x="302.1" y="31.4">ADDED HARDNESS TO VITON PARTS.</text>
<text x="276.8" y="37.3">C</text>
<text x="295.6" y="38.7">CHF ON CERAMIC ID, ADDED CTQ #6 AND 7.</text>
<text x="395.8" y="37.3">ECN-000143</text>
<text x="327.8" y="241.9">DESCRIPTION:</text>
<text x="336.6" y="251.9">DWG. NO.</text>
<text x="404.8" y="251.9">REV</text>
<text x="328.3" y="252">SIZE</text>
<text x="240.9" y="268.8">UNAUTHORIZED USE, MANUFACTURE, OR REPRODUCTION IN WHOLE OR IN PART IS PROHIBITED. DRAWING, DESIGN, AND OTHER DISCLOSURES ARE PROPERTY OF: HAYWARD POOL PRODUCTS</text>
</g>
<text font-size="1.2" x="403.7" y="227.9">R</text>
</svg>
